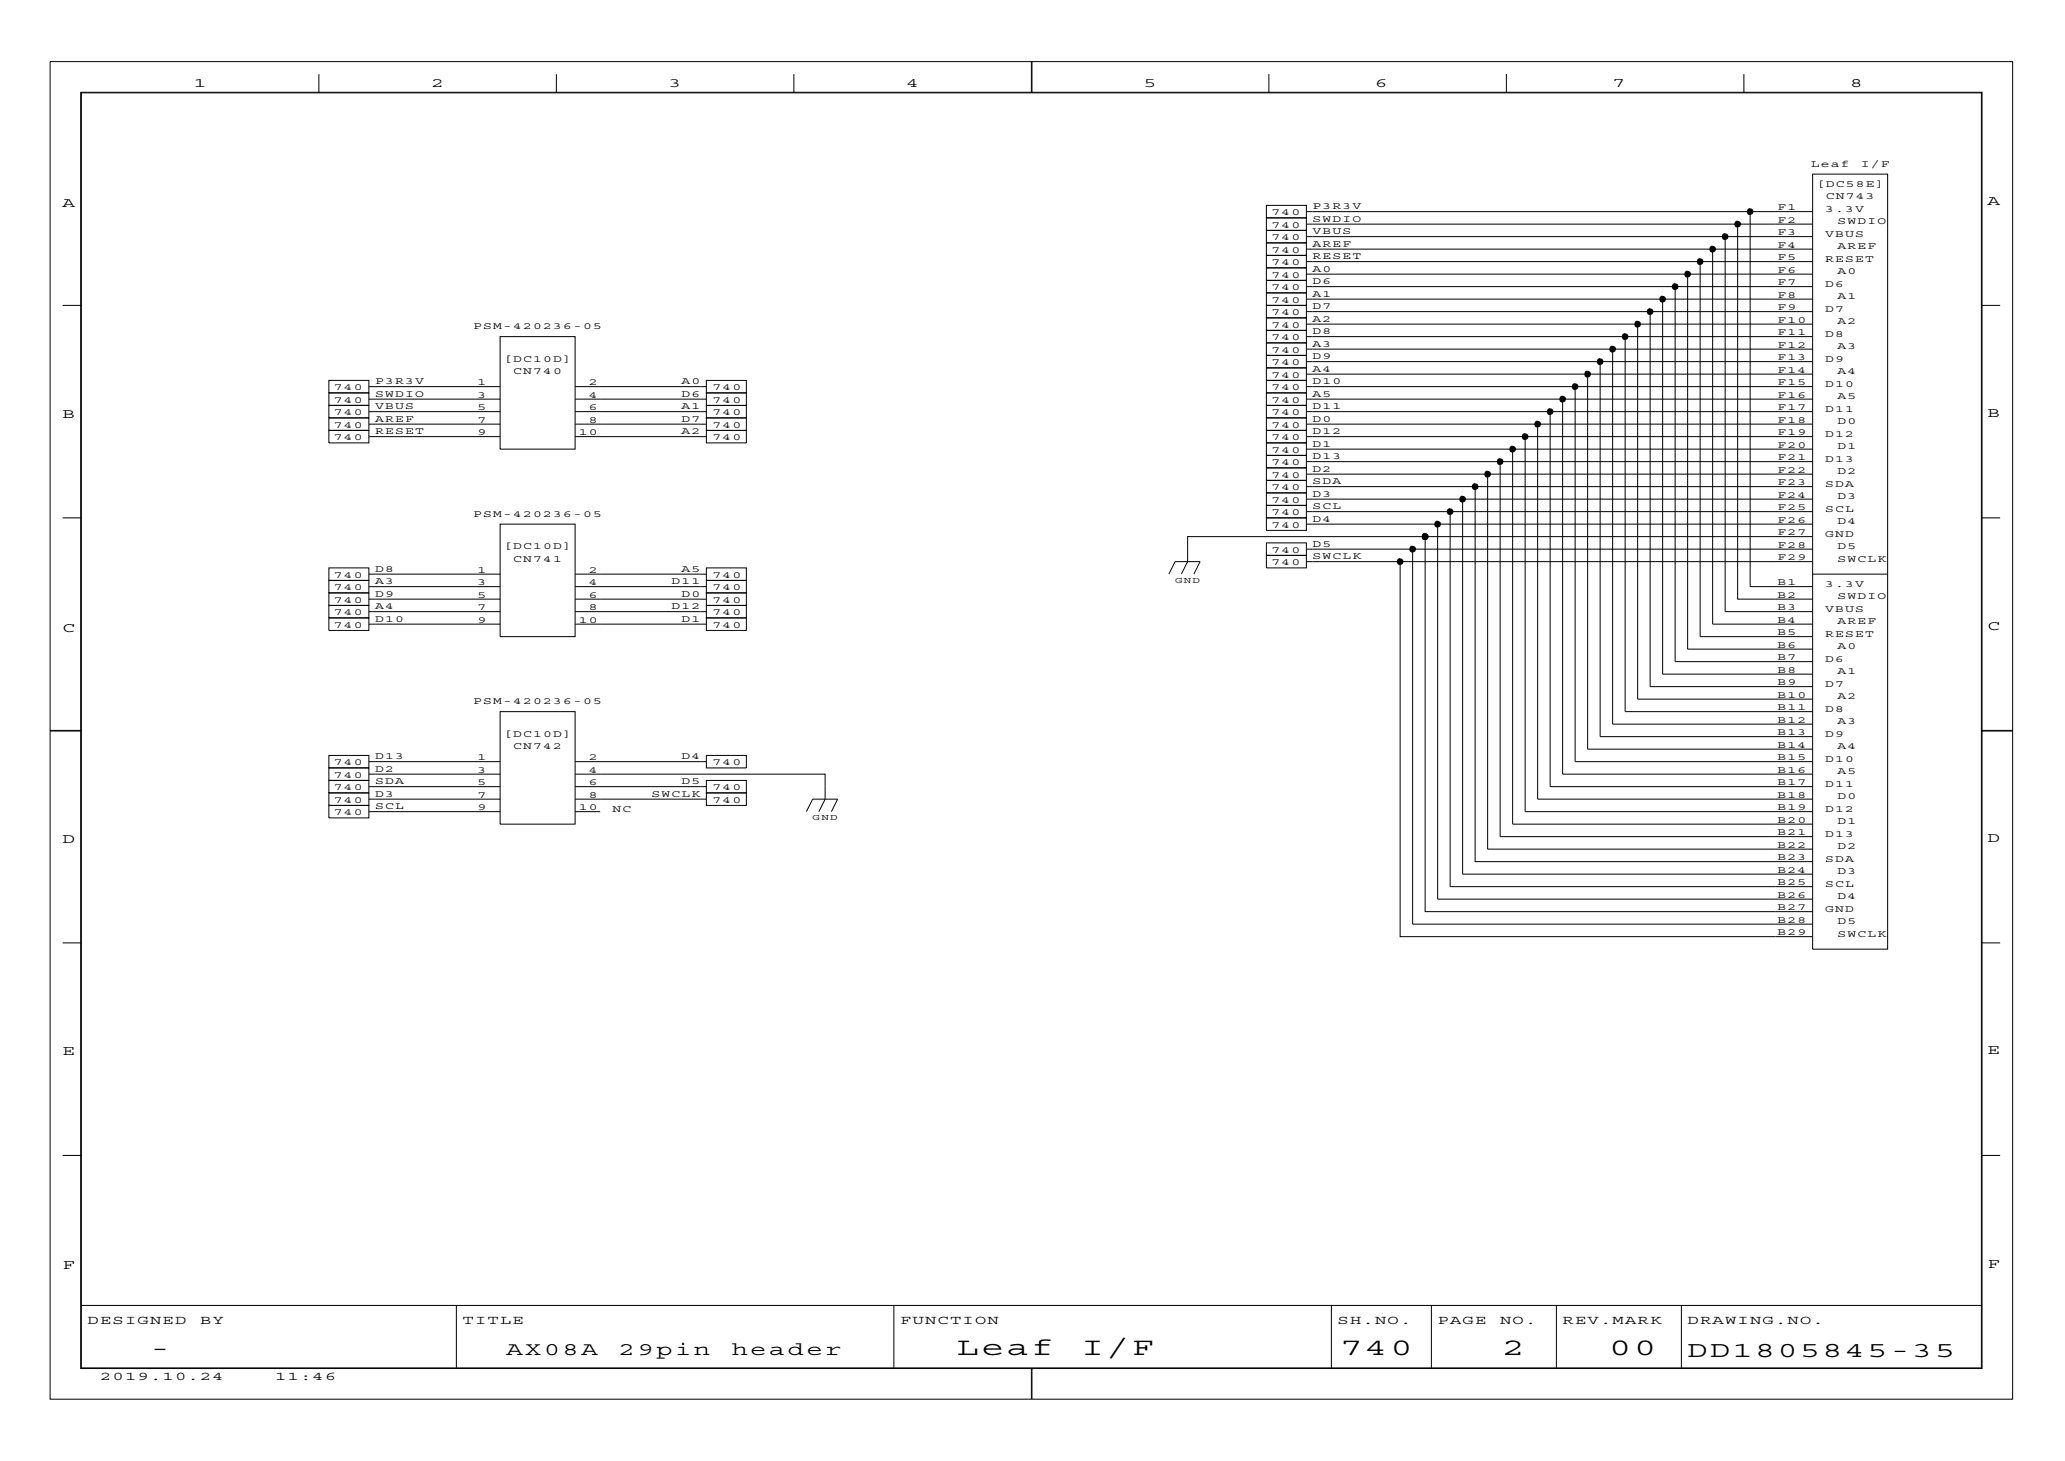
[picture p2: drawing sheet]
<svg xmlns="http://www.w3.org/2000/svg" width="297mm" height="210mm" viewBox="0 0 297 210" stroke-linecap="round" stroke-linejoin="round" font-family="sans-serif">
<g fill="none" stroke="#000" stroke-width=".14">
<path d="M7.2 8.9h282v192.1h-282zM11.6 13.3h273.2v183.3h-273.2zM11.7 13.3h273v183.2h-273zM45.8 10.6v2.7M79.9 10.6v2.7M114.1 10.6v2.7M148.2 8.9v4.4M148.3 8.9v4.4M182.3 10.6v2.7M216.4 10.6v2.7M250.6 10.6v2.7M181.9 38.5h5.8v1.8h-5.8z"/>
<path d="M181.9 36.7h5.8v1.8h-5.8zM181.9 34.9h5.8v1.8h-5.8zM181.9 29.5h5.8v1.8h-5.8zM181.9 31.3h5.8v1.8h-5.8zM181.9 33.1h5.8v1.8h-5.8zM187.7 39.4h72.7M187.7 30.4h.9M187.7 32.2h.9M187.7 34h.9M188.6 32.2h61.1M242.5 39.4v53.9h12.5M244.3 37.6v53.9h10.7"/>
<path d="M246.1 35.8v53.9h8.9M247.9 34v53.9h7.1M251.4 30.4v53.9h3.6M260.4 25h10.8v111.4h-10.8zM260.4 32.2h-10.7v53.9h5.3M260.4 37.6h-72.7M260.4 34h-71.8M260.4 35.8h-72.7M260.4 30.4h-71.8M9 43.9h2.7M47.2 54.7h5.8v1.7h-5.8zM47.2 56.4h5.8v1.8h-5.8z"/>
<path d="M47.2 58.2h5.8v1.8h-5.8zM53 55.5h.9M53 57.3h.9M53 59.1h.9M53.9 59.1h18M53.9 57.3h18M53.9 55.5h18M71.9 48.4h10.7v16.1h-10.7zM100.6 55.6h.9M100.6 57.3h.9M100.6 59.1h.9M100.6 59.1h-18"/>
<path d="M100.6 57.3h-18M100.6 55.5h-18M101.5 54.7h5.7v1.8h-5.7zM101.5 56.5h5.7v1.7h-5.7zM101.5 58.2h5.7v1.8h-5.7zM181.9 58.2h5.8v1.8h-5.8zM181.9 49.3h5.8v1.8h-5.8zM181.9 45.7h5.8v1.8h-5.8zM181.9 47.5h5.8v1.8h-5.8zM181.9 51.1h5.8v1.8h-5.8zM181.9 56.4h5.8v1.8h-5.8zM181.9 52.9h5.8v1.8h-5.8z"/>
<path d="M181.9 40.3h5.8v1.8h-5.8zM181.9 43.9h5.8v1.8h-5.8zM181.9 54.6h5.8v1.8h-5.8zM181.9 42.1h5.8v1.8h-5.8zM187.7 59.1h72.7M187.7 50.2h72.7M187.7 52h.9M187.7 57.3h.9M187.7 53.8h.9M187.7 55.5h.9M187.7 43h.9M222.7 59.1v53.9h32.3"/>
<path d="M224.5 57.3v53.9h30.5M226.3 55.5v53.9h28.7M228.1 53.8v53.8h26.9M229.9 52v53.8h25.1M231.7 50.2v53.8h23.3M233.5 48.4v53.8h21.5M235.3 46.6v53.8h19.7M237.1 44.8v53.9h17.9M238.9 43v53.9h16.1M240.7 41.2v53.9h14.3M260.4 57.3h-71.8M260.4 53.8h-71.8"/>
<path d="M260.4 55.5h-71.8M260.4 52h-71.8M260.4 48.4h-72.7M260.4 44.8h-72.7M260.4 46.6h-72.7M260.4 41.2h-72.7M260.4 43h-71.8M284.7 43.9h2.7M9 74.4h2.7M47.2 60h5.8v1.8h-5.8zM47.2 61.8h5.8v1.8h-5.8zM53 60.9h.9"/>
<path d="M53 62.7h.9M53.9 62.7h18M53.9 60.9h18M71.9 75.3h10.7v16.2h-10.7zM82.6 62.7h3.6M82.6 60.9h3.6M86.2 62.7h15.3M86.2 60.9h15.3M101.5 61.8h5.7v1.8h-5.7zM101.5 60h5.7v1.8h-5.7zM181.9 72.6h5.8v1.8h-5.8zM181.9 60h5.8v1.8h-5.8z"/>
<path d="M181.9 61.8h5.8v1.8h-5.8zM181.9 74.4h5.8v1.8h-5.8zM181.9 65.4h5.8v1.8h-5.8zM181.9 79.8h5.8v1.8h-5.8zM181.9 78h5.8v1.8h-5.8zM181.9 67.2h5.8v1.8h-5.8zM181.9 69h5.8v1.8h-5.8zM181.9 63.6h5.8v1.8h-5.8zM181.9 70.8h5.8v1.8h-5.8zM187.7 60.9h72.7M187.7 75.3h.9M187.7 73.5h.9"/>
<path d="M187.7 64.5h.9M187.7 71.7h.9M188.6 73.5h66.4M188.6 75.3h66.4M203 78.9v53.9h57.4M204.8 77.1h-34.2v3.6l-.9 1.8M204.8 77.1v53.9h55.6M204.8 77.1h50.2M206.6 75.3v53.9h53.8M208.3 73.5v53.9h52.1M210.1 71.7v53.9h50.3M211.9 69.9v53.9h48.5"/>
<path d="M213.7 68.1v53.9h41.3M215.5 66.3v53.9h39.5M217.3 64.5v53.9h43.1M219.1 62.7v53.9h41.3M220.9 60.9v53.9h39.5M255 69.9h-67.3M255 69.9h5.4M255 68.1h5.4M255 75.3h5.4M255 73.5h5.4M255 78.9h5.4M255 77.1h5.4"/>
<path d="M255 78.9h-67.3M255 68.1h-67.3M260.4 71.7h-71.8M260.4 66.3h-72.7M260.4 62.7h-72.7M260.4 64.5h-71.8M284.7 74.4h2.7M47.2 87h5.8v1.8h-5.8zM47.2 88.8h5.8v1.8h-5.8zM47.2 81.6h5.8v1.8h-5.8zM47.2 85.2h5.8v1.8h-5.8zM47.2 83.4h5.8v1.8h-5.8z"/>
<path d="M71.9 87.9h-18.9M71.9 89.7h-18.9M71.9 82.5h-18.9M71.9 86.1h-18.9M71.9 84.3h-18.9M82.6 87.9h18.9M82.6 89.7h18.9M82.6 82.5h18.9M82.6 86.1h18.9M82.6 84.3h18.9M101.5 88.8h5.7v1.8h-5.7zM101.5 87h5.7v1.8h-5.7z"/>
<path d="M101.5 81.6h5.7v1.8h-5.7zM101.5 85.2h5.7v1.8h-5.7zM101.5 83.4h5.7v1.8h-5.7zM167.9 82.5l.9-1.8h3.6l-.9 1.8M201.2 80.7h-13.5M255 91.5h5.4M255 89.7h5.4M255 87.9h5.4M255 86.1h5.4M255 98.6h5.4M255 84.3h5.4M255 96.9h5.4"/>
<path d="M255 95.1h5.4M255 93.3h5.4M255 80.7h5.4M255 80.7h-53.8v53.9h59.2M260.4 82.5h10.8M7.2 105h4.5M7.2 104.9h4.5M47.2 115.7h5.8v1.8h-5.8zM47.2 113.9h5.8v1.8h-5.8zM47.2 112.1h5.8v1.8h-5.8zM47.2 110.3h5.8v1.8h-5.8zM47.2 108.5h5.8v1.8h-5.8z"/>
<path d="M71.9 102.2h10.7v16.2h-10.7zM71.9 116.6h-18.9M71.9 114.8h-18.9M71.9 113h-18.9M71.9 111.2h-18.9M71.9 109.4h-18.9M82.6 111.2h35.9v3.6l-.8 1.8M82.6 116.6h3.6M82.6 114.8h18.9M82.6 113h18.9M82.6 109.4h18.9M101.5 113.9h5.7v1.8h-5.7z"/>
<path d="M101.5 112.1h5.7v1.8h-5.7zM101.5 108.5h5.7v1.8h-5.7zM115.9 116.6l.9-1.8h3.5l-.9 1.8M255 109.4h5.4M255 102.2h5.4M255 107.6h5.4M255 100.4h5.4M255 105.8h5.4M255 104h5.4M255 113h5.4M255 111.2h5.4M284.7 104.9h4.5"/>
<path d="M284.7 105h4.5M9 135.5h2.7M255 122h5.4M255 120.2h5.4M284.7 135.5h2.7M9 166h2.7M284.7 166h2.7M11.7 187.6h273M65.6 187.6v8.9M128.4 187.6v8.9M148.2 196.5v4.5M148.3 196.5v4.5"/>
<path d="M191.3 187.6v8.9M205.7 187.6v8.9M223.6 187.6v8.9M241.6 187.6v8.9"/>
</g>
<g fill="#000">
<path d="M242.2 39l.3-.1 .4 .2 .1 .3-.2 .3-.4 .2-.3-.1-.1-.3v-.3zM244 37.2l.3-.1 .4 .2 .1 .3-.2 .3-.4 .2-.3-.1-.1-.3v-.3zM245.8 35.4l.2-.1 .5 .2 .1 .3-.2 .3-.4 .2-.3-.1-.1-.3v-.3zM247.6 33.6l.2-.1 .5 .2 .1 .3-.2 .3-.4 .2-.3-.1-.1-.3v-.3zM249.4 31.8l.2-.1 .5 .2v.3l-.1 .3-.4 .2-.3-.1-.1-.3v-.3zM251.2 30l.2-.1 .5 .2v.3l-.1 .3-.4 .2-.3-.1-.1-.3v-.3zM222.4 58.7l.3-.1 .4 .3 .1 .2-.1 .4-.4 .1-.3-.1-.2-.2 .1-.3zM224.2 56.9h.3l.4 .2 .1 .2-.1 .4-.4 .1-.3-.1-.2-.2 .1-.3zM226 55.1h.3l.4 .2 .1 .2-.1 .4-.5 .1-.2-.1-.2-.2 .1-.3zM227.8 53.3h.3l.4 .2 .1 .3-.1 .3-.5 .1-.2-.1-.2-.2 .1-.3zM229.6 51.5h.3l.4 .2 .1 .3-.1 .3-.5 .1-.2-.1-.2-.2v-.3zM231.4 49.7h.3l.4 .2 .1 .3-.1 .3-.5 .1-.2-.1-.2-.2v-.3z"/>
<path d="M233.2 47.9h.3l.4 .2 .1 .3-.1 .3-.5 .2-.2-.1-.2-.3v-.3zM235 46.2l.3-.1 .4 .2 .1 .3-.1 .3-.5 .2-.2-.1-.2-.3v-.3zM236.8 44.4l.3-.1 .4 .2 .1 .3-.1 .3-.5 .2-.3-.1-.1-.3v-.3zM238.6 42.6l.3-.1 .4 .2 .1 .3-.1 .3-.5 .2-.3-.1-.1-.3v-.3zM240.4 40.8l.3-.1 .4 .2 .1 .3-.2 .3-.4 .2-.3-.1-.1-.3v-.3zM202.7 78.5l.2-.1 .5 .2 .1 .3-.2 .3-.4 .2-.3-.1-.1-.3v-.3zM204.5 76.7l.2-.1 .5 .2v.3l-.1 .3-.4 .2-.3-.1-.1-.3v-.3zM206.3 74.9l.2-.1 .5 .2v.3l-.1 .3-.4 .2-.3-.1-.1-.3v-.3zM208 73.1l.3-.1 .4 .2 .1 .3-.1 .3-.4 .2-.3-.1-.1-.3v-.3zM209.8 71.3l.3-.1 .4 .2 .1 .3-.1 .3-.4 .2-.3-.1-.1-.3v-.3zM211.6 69.5l.3-.1 .4 .2 .1 .3-.1 .3-.4 .2-.3-.1-.1-.3v-.3zM213.4 67.7l.3-.1 .4 .2 .1 .3-.1 .3-.4 .2-.3-.1-.1-.2v-.4z"/>
<path d="M215.2 65.9l.3-.1 .4 .2 .1 .3-.1 .3-.4 .2-.3-.1-.1-.2v-.4zM217 64.1l.3-.1 .4 .2 .1 .3-.1 .3-.4 .2-.3-.1-.1-.2v-.3zM218.8 62.3l.3-.1 .4 .2 .1 .3-.1 .4-.4 .1-.3-.1-.1-.2v-.3zM220.6 60.5l.3-.1 .4 .2 .1 .3-.1 .4-.4 .1-.3-.1-.1-.2v-.3zM200.9 80.3l.3-.1 .4 .2 .1 .3-.2 .3-.4 .2-.3-.1-.1-.3v-.3z"/>
</g>
<g font-size="3.6">
<text x="137.4" y="194.7">Leaf</text>
<text x="155.4" y="194.7">I/F</text>
<text x="192.5" y="194.7">740</text>
<text x="215.9" y="194.7">2</text>
<text x="231.2" y="194.7">00</text>
</g>
<g font-size="3.2">
<text x="21.6" y="194.7">-</text>
<text x="242.5" y="194.9">DD1805845-35</text>
</g>
<g font-size="2.7">
<text x="72.8" y="194.7">AX08A</text>
<text x="88.9" y="194.7">29pin</text>
<text x="105.1" y="194.7">header</text>
</g>
<g font-size="2">
<text x="27.9" y="12.4">1</text>
<text x="62" y="12.4">2</text>
<text x="96.1" y="12.4">3</text>
<text x="130.2" y="12.4">4</text>
<text x="164.3" y="12.4">5</text>
<text x="197.6" y="12.4">6</text>
<text x="231.7" y="12.4">7</text>
<text x="265.8" y="12.4">8</text>
<text x="9" y="29.7">A</text>
<text x="285.6" y="29.5">A</text>
<text x="285.6" y="59.9">B</text>
<text x="9" y="60">B</text>
<text x="9" y="90.7">C</text>
<text x="285.6" y="90.6">C</text>
<text x="9" y="121.1">D</text>
<text x="285.6" y="120.9">D</text>
<text x="9" y="151.6">E</text>
<text x="285.6" y="151.5">E</text>
<text x="9" y="182.3">F</text>
<text x="285.6" y="182.2">F</text>
</g>
<g font-size="1.8">
<text x="12.6" y="190.2">DESIGNED</text>
<text x="28.8" y="190.2">BY</text>
<text x="66.5" y="190.2">TITLE</text>
<text x="129.3" y="190.2">FUNCTION</text>
<text x="192.2" y="190.2">SH.NO.</text>
<text x="206.6" y="190.2">PAGE</text>
<text x="215.5" y="190.2">NO.</text>
<text x="224.5" y="190.2">REV.MARK</text>
<text x="242.5" y="190.2">DRAWING.NO.</text>
<text x="14.4" y="198.3">2019.10.24</text>
<text x="39.5" y="198.3">11:46</text>
</g>
<g font-size="1.4">
<text x="260.2" y="23.9">Leaf</text>
<text x="267.3" y="23.9">I/F</text>
<text x="260.9" y="26.8">[DC58E]</text>
<text x="262.3" y="28.6">CN743</text>
<text x="182.7" y="30.9">740</text>
<text x="182.7" y="32.7">740</text>
<text x="182.7" y="34.5">740</text>
<text x="188.6" y="35.4">AREF</text>
<text x="188.6" y="30">P3R3V</text>
<text x="188.6" y="31.8">SWDIO</text>
<text x="188.6" y="33.6">VBUS</text>
<text x="255.4" y="35.6">F4</text>
<text x="255.4" y="33.8">F3</text>
<text x="255.4" y="32">F2</text>
<text x="255.4" y="30.2">F1</text>
<text x="262.2" y="34">VBUS</text>
<text x="262.2" y="30.4">3.3V</text>
<text x="264" y="35.8">AREF</text>
<text x="264" y="32.2">SWDIO</text>
<text x="182.7" y="39.9">740</text>
<text x="182.7" y="38.1">740</text>
<text x="182.7" y="41.7">740</text>
<text x="182.7" y="36.3">740</text>
<text x="188.6" y="39">A0</text>
<text x="188.6" y="37.2">RESET</text>
<text x="188.6" y="40.8">D6</text>
<text x="255.4" y="41">F7</text>
<text x="255.4" y="39.2">F6</text>
<text x="255.4" y="37.4">F5</text>
<text x="262.2" y="41.2">D6</text>
<text x="262.2" y="37.6">RESET</text>
<text x="264" y="39.4">A0</text>
<text x="68" y="47.3">PSM-420236-05</text>
<text x="182.7" y="47.1">740</text>
<text x="182.7" y="45.3">740</text>
<text x="182.7" y="43.5">740</text>
<text x="188.6" y="46.2">A2</text>
<text x="188.6" y="44.4">D7</text>
<text x="188.6" y="42.6">A1</text>
<text x="255.4" y="46.4">F10</text>
<text x="255.4" y="44.6">F9</text>
<text x="255.4" y="42.8">F8</text>
<text x="262.2" y="44.8">D7</text>
<text x="264" y="46.6">A2</text>
<text x="264" y="43">A1</text>
<text x="72.3" y="52">[DC10D]</text>
<text x="73.7" y="53.8">CN740</text>
<text x="182.7" y="50.7">740</text>
<text x="182.7" y="48.9">740</text>
<text x="182.7" y="52.5">740</text>
<text x="188.6" y="49.8">A3</text>
<text x="188.6" y="48">D8</text>
<text x="188.6" y="51.6">D9</text>
<text x="188.6" y="53.4">A4</text>
<text x="255.4" y="48.2">F11</text>
<text x="255.4" y="50">F12</text>
<text x="255.4" y="51.8">F13</text>
<text x="255.4" y="53.6">F14</text>
<text x="262.2" y="52">D9</text>
<text x="262.2" y="48.4">D8</text>
<text x="264" y="50.2">A3</text>
<text x="264" y="53.8">A4</text>
<text x="48" y="56.1">740</text>
<text x="48" y="57.9">740</text>
<text x="48" y="59.7">740</text>
<text x="53.9" y="55.2">P3R3V</text>
<text x="53.9" y="57">SWDIO</text>
<text x="53.9" y="58.8">VBUS</text>
<text x="68.6" y="59">5</text>
<text x="68.6" y="57.2">3</text>
<text x="68.6" y="55.4">1</text>
<text x="84.6" y="55.4">2</text>
<text x="84.6" y="57.2">4</text>
<text x="84.6" y="59">6</text>
<text x="97.9" y="55.2">A0</text>
<text x="97.9" y="57">D6</text>
<text x="97.9" y="58.8">A1</text>
<text x="102.4" y="56.1">740</text>
<text x="102.4" y="57.9">740</text>
<text x="102.4" y="59.7">740</text>
<text x="182.7" y="59.7">740</text>
<text x="182.7" y="56.1">740</text>
<text x="182.7" y="57.9">740</text>
<text x="182.7" y="54.3">740</text>
<text x="188.6" y="58.8">D11</text>
<text x="188.6" y="55.2">D10</text>
<text x="188.6" y="57">A5</text>
<text x="255.4" y="55.4">F15</text>
<text x="255.4" y="57.2">F16</text>
<text x="255.4" y="59">F17</text>
<text x="262.2" y="59.1">D11</text>
<text x="262.2" y="55.5">D10</text>
<text x="264" y="57.3">A5</text>
<text x="48" y="63.3">740</text>
<text x="48" y="61.5">740</text>
<text x="53.9" y="62.4">RESET</text>
<text x="53.9" y="60.6">AREF</text>
<text x="68.6" y="62.6">9</text>
<text x="68.6" y="60.8">7</text>
<text x="83.2" y="62.6">10</text>
<text x="84.6" y="60.8">8</text>
<text x="97.9" y="62.4">A2</text>
<text x="97.9" y="60.6">D7</text>
<text x="102.4" y="63.3">740</text>
<text x="102.4" y="61.5">740</text>
<text x="182.7" y="61.5">740</text>
<text x="182.7" y="63.3">740</text>
<text x="182.7" y="65.1">740</text>
<text x="188.6" y="60.6">D0</text>
<text x="188.6" y="62.4">D12</text>
<text x="188.6" y="66">D13</text>
<text x="188.6" y="64.2">D1</text>
<text x="255.4" y="60.8">F18</text>
<text x="255.4" y="62.6">F19</text>
<text x="255.4" y="64.3">F20</text>
<text x="262.2" y="62.7">D12</text>
<text x="264" y="60.9">D0</text>
<text x="264" y="64.5">D1</text>
<text x="182.7" y="66.9">740</text>
<text x="182.7" y="68.7">740</text>
<text x="182.7" y="70.5">740</text>
<text x="188.6" y="67.8">D2</text>
<text x="188.6" y="69.6">SDA</text>
<text x="188.6" y="71.4">D3</text>
<text x="255.4" y="66.1">F21</text>
<text x="255.4" y="67.9">F22</text>
<text x="255.4" y="69.7">F23</text>
<text x="255.4" y="71.5">F24</text>
<text x="262.2" y="66.3">D13</text>
<text x="262.2" y="69.9">SDA</text>
<text x="264" y="68.1">D2</text>
<text x="264" y="71.7">D3</text>
<text x="68" y="74.2">PSM-420236-05</text>
<text x="182.7" y="74">740</text>
<text x="182.7" y="75.8">740</text>
<text x="182.7" y="72.2">740</text>
<text x="188.6" y="73.1">SCL</text>
<text x="188.6" y="74.9">D4</text>
<text x="255.4" y="73.3">F25</text>
<text x="255.4" y="75.1">F26</text>
<text x="255.4" y="76.9">F27</text>
<text x="262.2" y="77.1">GND</text>
<text x="262.2" y="73.5">SCL</text>
<text x="264" y="75.3">D4</text>
<text x="48" y="83">740</text>
<text x="53.9" y="82.1">D8</text>
<text x="53.9" y="83.9">A3</text>
<text x="68.6" y="82.3">1</text>
<text x="72.3" y="78.9">[DC10D]</text>
<text x="73.7" y="80.7">CN741</text>
<text x="84.6" y="82.3">2</text>
<text x="96.5" y="83.9">D11</text>
<text x="97.9" y="82.1">A5</text>
<text x="102.4" y="83">740</text>
<text x="182.7" y="79.4">740</text>
<text x="182.7" y="81.2">740</text>
<text x="188.6" y="78.5">D5</text>
<text x="188.6" y="80.3">SWCLK</text>
<text x="255.4" y="78.7">F28</text>
<text x="255.4" y="80.5">F29</text>
<text x="264" y="78.9">D5</text>
<text x="264" y="80.7">SWCLK</text>
<text x="48" y="88.4">740</text>
<text x="48" y="86.6">740</text>
<text x="48" y="84.8">740</text>
<text x="53.9" y="87.5">A4</text>
<text x="53.9" y="89.3">D10</text>
<text x="53.9" y="85.7">D9</text>
<text x="68.6" y="85.9">5</text>
<text x="68.6" y="89.5">9</text>
<text x="68.6" y="87.7">7</text>
<text x="68.6" y="84.1">3</text>
<text x="83.2" y="89.5">10</text>
<text x="84.6" y="84.1">4</text>
<text x="84.6" y="85.9">6</text>
<text x="84.6" y="87.7">8</text>
<text x="96.5" y="87.5">D12</text>
<text x="97.9" y="89.3">D1</text>
<text x="97.9" y="85.7">D0</text>
<text x="102.4" y="88.4">740</text>
<text x="102.4" y="86.6">740</text>
<text x="102.4" y="84.8">740</text>
<text x="255.4" y="84.1">B1</text>
<text x="255.4" y="85.9">B2</text>
<text x="255.4" y="87.7">B3</text>
<text x="255.4" y="89.5">B4</text>
<text x="262.2" y="84.3">3.3V</text>
<text x="262.2" y="87.9">VBUS</text>
<text x="264" y="89.7">AREF</text>
<text x="264" y="86.1">SWDIO</text>
<text x="48" y="90.2">740</text>
<text x="102.4" y="90.2">740</text>
<text x="255.4" y="91.3">B5</text>
<text x="255.4" y="93.1">B6</text>
<text x="255.4" y="94.9">B7</text>
<text x="262.2" y="95.1">D6</text>
<text x="262.2" y="91.5">RESET</text>
<text x="264" y="93.3">A0</text>
<text x="68" y="101.2">PSM-420236-05</text>
<text x="255.4" y="96.7">B8</text>
<text x="255.4" y="98.5">B9</text>
<text x="255.4" y="100.3">B10</text>
<text x="262.2" y="98.7">D7</text>
<text x="264" y="96.9">A1</text>
<text x="264" y="100.4">A2</text>
<text x="72.3" y="105.8">[DC10D]</text>
<text x="73.7" y="107.6">CN742</text>
<text x="255.4" y="102.1">B11</text>
<text x="255.4" y="103.9">B12</text>
<text x="255.4" y="105.7">B13</text>
<text x="255.4" y="107.5">B14</text>
<text x="262.2" y="102.2">D8</text>
<text x="262.2" y="105.8">D9</text>
<text x="264" y="104">A3</text>
<text x="264" y="107.6">A4</text>
<text x="48" y="113.6">740</text>
<text x="48" y="111.8">740</text>
<text x="48" y="110">740</text>
<text x="53.9" y="112.7">SDA</text>
<text x="53.9" y="110.9">D2</text>
<text x="53.9" y="109.1">D13</text>
<text x="68.6" y="112.8">5</text>
<text x="68.6" y="111">3</text>
<text x="68.6" y="109.2">1</text>
<text x="84.6" y="109.2">2</text>
<text x="84.6" y="111">4</text>
<text x="84.6" y="112.8">6</text>
<text x="97.9" y="112.7">D5</text>
<text x="97.9" y="109.1">D4</text>
<text x="102.4" y="113.6">740</text>
<text x="102.4" y="110">740</text>
<text x="255.4" y="109.2">B15</text>
<text x="255.4" y="111">B16</text>
<text x="255.4" y="112.8">B17</text>
<text x="262.2" y="113">D11</text>
<text x="262.2" y="109.4">D10</text>
<text x="264" y="111.2">A5</text>
<text x="48" y="117.1">740</text>
<text x="48" y="115.4">740</text>
<text x="53.9" y="116.3">SCL</text>
<text x="53.9" y="114.5">D3</text>
<text x="68.6" y="116.4">9</text>
<text x="68.6" y="114.6">7</text>
<text x="83.2" y="116.4">10</text>
<text x="84.6" y="114.6">8</text>
<text x="88" y="116.6">NC</text>
<text x="93.6" y="114.5">SWCLK</text>
<text x="102.4" y="115.4">740</text>
<text x="255.4" y="114.6">B18</text>
<text x="255.4" y="116.4">B19</text>
<text x="255.4" y="118.2">B20</text>
<text x="262.2" y="116.6">D12</text>
<text x="264" y="114.8">D0</text>
<text x="264" y="118.4">D1</text>
<text x="255.4" y="120">B21</text>
<text x="255.4" y="121.8">B22</text>
<text x="255.4" y="123.6">B23</text>
<text x="255.4" y="125.4">B24</text>
<text x="262.2" y="120.2">D13</text>
<text x="262.2" y="123.8">SDA</text>
<text x="264" y="122">D2</text>
<text x="264" y="125.6">D3</text>
<text x="255.4" y="127.2">B25</text>
<text x="255.4" y="129">B26</text>
<text x="255.4" y="130.8">B27</text>
<text x="262.2" y="131">GND</text>
<text x="262.2" y="127.4">SCL</text>
<text x="264" y="129.2">D4</text>
<text x="255.4" y="132.6">B28</text>
<text x="255.4" y="134.4">B29</text>
<text x="264" y="134.6">SWCLK</text>
<text x="264" y="132.8">D5</text>
</g>
<g font-size="1.3">
<text x="168.8" y="83.7">GND</text>
<text x="116.8" y="117.9">GND</text>
</g>
</svg>
